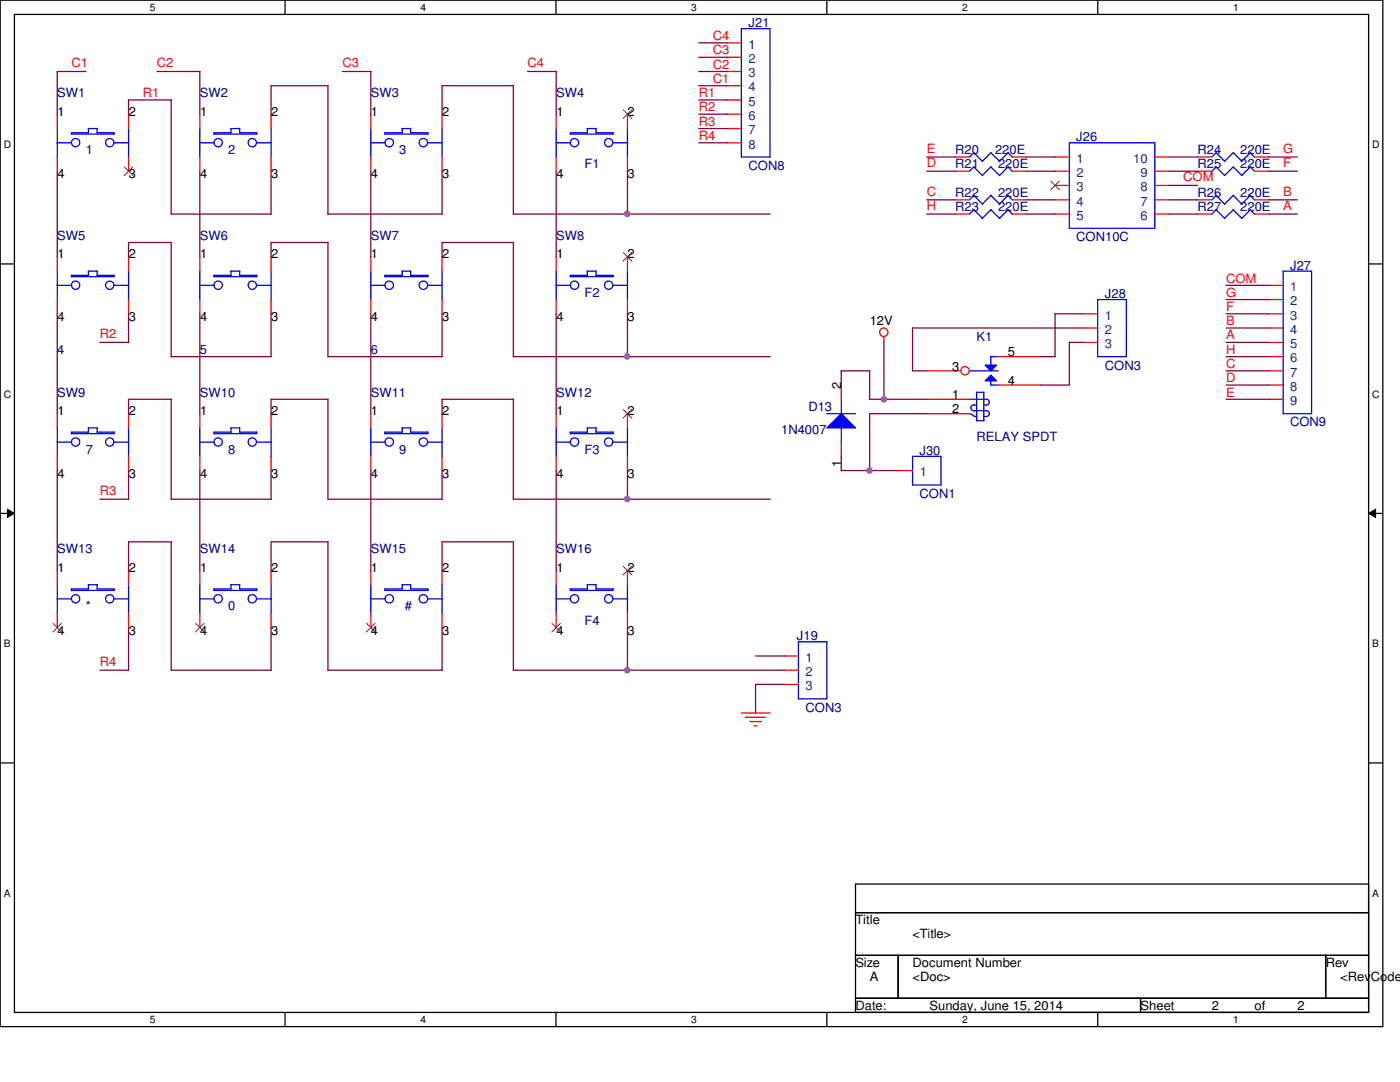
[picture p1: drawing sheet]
<svg xmlns="http://www.w3.org/2000/svg" width="279mm" height="216mm" viewBox="0 0 279 216" stroke-linecap="round" stroke-linejoin="round" font-family="sans-serif">
<path d="M0 0h276v204.9h-276zM2.9 2.9h270.2v199.1h-270.2z" fill="none" stroke="#000" stroke-width=".25"/>
<g fill="#fff">
<path d="M29.9 .3h1.1v2.3h-1.1z"/>
<path d="M29.9 202.3h1.1v2.3h-1.1z"/>
</g>
<path d="M56.9 0v2.9M56.9 202v2.9" fill="none" stroke="#000" stroke-width=".25"/>
<g fill="#fff">
<path d="M83.9 .3h1.1v2.3h-1.1z"/>
<path d="M83.9 202.3h1.1v2.3h-1.1z"/>
</g>
<path d="M111 0v2.9M111 202v2.9" fill="none" stroke="#000" stroke-width=".25"/>
<g fill="#fff">
<path d="M138 .3h1.1v2.3h-1.1z"/>
<path d="M138 202.3h1.1v2.3h-1.1z"/>
</g>
<path d="M165 0v2.9M165 202v2.9" fill="none" stroke="#000" stroke-width=".25"/>
<g fill="#fff">
<path d="M192 .3h1.1v2.3h-1.1z"/>
<path d="M192 202.3h1.1v2.3h-1.1z"/>
</g>
<path d="M219.1 0v2.9M219.1 202v2.9" fill="none" stroke="#000" stroke-width=".25"/>
<g fill="#fff">
<path d="M246.1 .3h1.1v2.3h-1.1z"/>
<path d="M246.1 202.3h1.1v2.3h-1.1z"/>
<path d="M.8 27.8h1.4v2.2h-1.4z"/>
<path d="M273.9 27.8h1.4v2.2h-1.4z"/>
<path d="M.8 77.6h1.4v2.2h-1.4z"/>
<path d="M273.9 77.6h1.4v2.2h-1.4z"/>
</g>
<path d="M0 52.7h2.9M273.1 52.7h2.9" fill="none" stroke="#000" stroke-width=".25"/>
<g fill="#fff">
<path d="M.8 127.3h1.3v2.3h-1.3z"/>
<path d="M273.9 127.3h1.3v2.3h-1.3z"/>
</g>
<path d="M0 102.4h2.9M273.1 102.4h2.9" fill="none" stroke="#000" stroke-width=".25"/>
<path d="M1.5 101.6l1.4 .8-1.4 .9zM273.1 102.4l1.4-.8v1.7z" fill="#000"/>
<path d="M1.5 101.6l1.4 .8-1.4 .9zM273.1 102.4l1.4-.8v1.7z" fill="none" stroke="#000" stroke-width=".2"/>
<g fill="#fff">
<path d="M.8 177.1h1.3v2.3h-1.3z"/>
<path d="M273.9 177.1h1.3v2.3h-1.3z"/>
</g>
<path d="M0 152.2h2.9M273.1 152.2h2.9M170.7 176.4h102.4v25.6h-102.4zM170.7 182.1h102.4M170.7 190.6h102.4M170.7 199.2h102.4M179.2 190.6v8.6M227.6 199.2v2.8M264.6 190.6v8.6" fill="none" stroke="#000" stroke-width=".25"/>
<g fill="none" stroke="#f00" stroke-width=".25">
<path d="M190.6 31.3h2.9M190.6 34.2h2.9M190.6 39.9h2.9M202 31.3h2.9M202 34.2h2.9M202 39.9h2.9M210.6 31.3h2.8M210.6 34.2h2.8M210.6 37h2.8M210.6 39.9h2.8M230.5 31.3h2.8M230.5 34.2h2.8"/>
<path d="M230.5 37h2.8M230.5 39.9h2.8M239 31.3h2.9M239 34.2h2.9M239 39.9h2.9M250.4 31.3h2.8M250.4 34.2h2.8M250.4 39.9h2.8M190.6 42.7h2.9M202 42.7h2.9M210.6 42.7h2.8M230.5 42.7h2.8"/>
<path d="M239 42.7h2.9M250.4 42.7h2.8M253.2 56.9h2.9M253.2 59.8h2.9M176.4 67.2v1.2M216.2 62.6h2.9M216.2 65.4h2.9M216.2 68.3h2.9M253.2 62.6h2.9M253.2 65.4h2.9M253.2 68.3h2.9M253.2 71.2h2.9"/>
<path d="M253.2 74h2.9M253.2 76.8h2.9M253.2 79.7h2.9M111 82.5v2.9M111 91.1v2.8M125.2 82.5v2.9M125.2 91.1v2.8M179.2 93.9h2.9M11.4 113.8v2.9M25.7 113.8v2.9M39.9 113.8v2.9M54.1 113.8v2.9"/>
<path d="M74 113.8v2.9M88.2 113.8v2.9M111 113.8v2.9M125.2 113.8v2.9M11.4 122.3v2.9M25.7 122.3v2.9M39.9 122.3v2.9M54.1 122.3v2.9M74 122.3v2.9M88.2 122.3v2.9M111 122.3v2.9M125.2 122.3v2.9"/>
<path d="M156.5 130.9h2.8M156.5 133.7h2.8M156.5 136.6h2.8M147.9 142.3h5.8M148.8 143.1h4M149.7 144h2.3M150.5 144.8h.6"/>
<circle cx="176.4" cy="66.3" r=".84"/>
</g>
<g fill="none" stroke="#00f" stroke-width=".25">
<path d="M194.4 30.5l1.7 1.7M194.4 33.3l1.7 1.8M194.4 39l1.7 1.8M194.4 30.4l-.9 .9M194.4 33.3l-.9 .9M194.4 38.9l-.9 1M197.7 30.5l1.8 1.7M197.7 33.3l1.8 1.8M197.7 39l1.8 1.8M197.8 30.4l-1.8 1.8M197.8 33.3l-1.8 1.7M197.8 38.9l-1.8 1.8"/>
<path d="M201.2 30.5l.9 .9M201.2 33.3l.9 .9M201.2 39l.9 .9M201.2 30.4l-1.7 1.8M201.2 33.3l-1.7 1.7M201.2 38.9l-1.7 1.8M213.4 28.5h17.1v17.1h-17.1zM242.7 30.5l1.7 1.7M242.7 33.3l1.7 1.8M242.7 39l1.7 1.8M242.7 30.4l-.8 .9M242.7 33.3l-.8 .9"/>
<path d="M242.7 38.9l-.8 1M246.1 30.5l1.8 1.7M246.1 33.3l1.8 1.8M246.1 39l1.8 1.8M246.2 30.4l-1.8 1.8M246.2 33.3l-1.8 1.7M246.2 38.9l-1.8 1.8M249.5 30.5l.9 .9M249.5 33.3l.9 .9M249.5 39l.9 .9M249.6 30.4l-1.8 1.8M249.6 33.3l-1.8 1.7"/>
<path d="M249.6 38.9l-1.8 1.8M194.4 41.9l1.7 1.7M194.4 41.8l-.9 .9M197.7 41.9l1.8 1.7M197.8 41.8l-1.8 1.8M201.2 41.9l.9 .9M201.2 41.8l-1.7 1.8M219.1 59.8h5.7v11.4h-5.7zM242.7 41.9l1.7 1.7M242.7 41.8l-.8 .9M246.1 41.9l1.8 1.7M246.2 41.8l-1.8 1.8"/>
<path d="M249.5 41.9l.9 .9M249.6 41.8l-1.8 1.8M256.1 54.1h5.6v28.4h-5.6zM111 88.2h2.8M111 85.4v5.7M113.8 86.2h3.4M113.8 86.5h8.6M113.8 86.2v.4M118.9 86.2h3.4v.3M119 86.2v-.9l-1.8 .1v.9M122.3 88.2h3M125.2 85.4v5.7"/>
<path d="M182.1 91.1h5.7v5.7h-5.7zM11.4 119.5h2.9M11.4 116.7v5.7M14.2 117.5h3.5M14.3 117.8h8.5M14.3 117.5v.4M17.6 116.7l1.8-.1v.9M17.7 116.7v.9M19.3 117.5h3.5v.3M22.8 119.5h2.9M25.7 116.7v5.7M39.8 119.5h2.9"/>
<path d="M39.9 116.7v5.7M42.7 117.5h3.4M42.7 117.8h8.6M42.7 117.5v.4M46.1 116.7h1.7v.8M46.1 116.7v.9M47.8 117.5h3.4v.3M51.2 119.5h2.9M54.1 116.7v5.7M74 119.5h2.8M74 116.7v5.7M76.8 117.5h3.5"/>
<path d="M76.8 117.8h8.6M76.8 117.5v.4M80.2 116.7h1.8v.8M80.3 116.7v.9M81.9 117.5h3.5v.3M85.4 119.5h2.9M88.2 116.7v5.7M111 119.5h2.8M111 116.7v5.7M113.8 117.5h3.4M113.8 117.5v.4M113.8 117.8h8.6"/>
<path d="M118.9 117.5h3.4v.3M119 117.5v-.9l-1.8 .1v.9M122.3 119.5h3M125.2 116.7v5.7M159.3 128.1h5.7v11.3h-5.7z"/>
<circle cx="114.7" cy="88.2" r=".83"/>
<circle cx="121.5" cy="88.2" r=".83"/>
<circle cx="15.1" cy="119.5" r=".83"/>
<circle cx="21.9" cy="119.5" r=".83"/>
<circle cx="43.5" cy="119.5" r=".83"/>
<circle cx="50.4" cy="119.5" r=".83"/>
<circle cx="77.7" cy="119.5" r=".84"/>
<circle cx="84.5" cy="119.5" r=".84"/>
<circle cx="114.7" cy="119.5" r=".83"/>
<circle cx="121.5" cy="119.5" r=".83"/>
</g>
<g fill="none" stroke="#804000" stroke-width=".2">
<path d="M209.7 36.2l1.8 1.7M211.4 36.2l-1.7 1.7M124.4 81.7l1.7 1.7M126.1 81.7l-1.8 1.7M124.4 113l1.7 1.7M126.1 113l-1.8 1.7M10.6 124.4l1.7 1.7M12.3 124.4l-1.8 1.7M39 124.4l1.8 1.7M40.7 124.4l-1.7 1.7M73.2 124.4l1.7 1.7M74.8 124.4l-1.7 1.7"/>
<path d="M110.2 124.4l1.7 1.7M111.8 124.4l-1.7 1.7"/>
</g>
<path d="M197.7 74.8l1.2 1.2h-2.3z" fill="#00f"/>
<path d="M197.7 74.8l1.2 1.2h-2.3z" fill="none" stroke="#00f" stroke-width=".25"/>
<path d="M196.6 72.9h2.3l-1.2 1.1z" fill="#00f"/>
<g fill="none" stroke="#00f" stroke-width=".25">
<path d="M193.5 74h5.7M193.5 79.7h3.4M196.3 78.3h-1.4v5.7l1.5-.1M196.3 78.2v5.7M196.6 72.9h2.3l-1.2 1.1zM196.9 79.7a.57 .57 0 0 1 .5 .5 .57 .57 0 0 1-.5 .6h-.6M197.7 71.1v1.8M197.7 76v.9M197.7 71.2h1.5M197.7 76.8h1.5M193.5 82.5l.5 .3M194.1 82.8l.3 .2 .5 .1"/>
<path d="M194.9 80.8h-.5a.57 .57 0 0 0-.6 .6 .57 .57 0 0 0 .6 .6h2.5M196.9 82a.57 .57 0 0 1 .5 .5 .57 .57 0 0 1-.5 .6h-.6"/>
</g>
<g fill="none" stroke="#f00" stroke-width=".25">
<path d="M185 74h6.8M185 79.7h8.5M199.2 71.2h8.5M199.2 76.8h8.5M185 82.5h8.5"/>
<circle cx="192.6" cy="74" r=".83"/>
</g>
<path d="M165 85.4l2.9-2.9 2.8 2.9z" fill="#00f"/>
<g fill="none" stroke="#00f" stroke-width=".25">
<path d="M148 5.7h5.7v25.6h-5.7zM11.4 28.5h2.9M11.4 25.7v5.7M14.2 26.5h3.5M14.3 26.8h8.5M14.3 26.5v.3M17.6 25.7h1.8M17.7 25.7v.8M19.3 26.5h3.5M19.4 25.6v.9M22.8 26.5v.3M22.8 28.5h2.9"/>
<path d="M25.7 25.7v5.7M39.8 28.5h2.9M39.9 25.7v5.7M42.7 26.5h3.4M42.7 26.8h8.6M42.7 26.5v.3M46.1 25.7h1.7M46.1 25.7v.8M47.8 26.5h3.4M47.8 25.6v.9M51.2 28.5h2.9M51.2 26.5v.3"/>
<path d="M54.1 25.7v5.7M74 28.5h2.8M74 25.7v5.7M76.8 26.5h3.5M76.8 26.8h8.6M76.8 26.5v.3M80.2 25.7h1.8M80.3 25.7v.8M81.9 26.5h3.5M82 25.6v.9M85.4 28.5h2.9M85.4 26.5v.3"/>
<path d="M88.2 25.7v5.7M111 28.5h2.8M111 25.7v5.7M113.8 26.5h3.4M113.8 26.8h8.6M113.8 26.5v.3M118.9 26.5h3.4M119 25.7h-1.8v.8M119 25.6v.9M122.3 28.5h3M122.3 26.5v.3M125.2 25.7v5.7"/>
<path d="M11.4 56.9h2.9M11.4 54.1v5.7M14.2 54.9h3.5M14.3 54.9v.3M14.3 55.2h8.5M17.6 54.1h1.8v.8M17.7 54.1v.9M19.3 54.9h3.5M22.8 54.9v.3M22.8 56.9h2.9M25.7 54.1v5.7M39.8 56.9h2.9"/>
<path d="M39.9 54.1v5.7M42.7 54.9h3.4M42.7 54.9v.3M42.7 55.2h8.6M46.1 54.1h1.7v.8M46.1 54.1v.9M47.8 54.9h3.4M51.2 54.9v.3M51.2 56.9h2.9M54.1 54.1v5.7M74 56.9h2.8M74 54.1v5.7"/>
<path d="M76.8 54.9h3.5M76.8 54.9v.3M76.8 55.2h8.6M80.2 54.1h1.8v.8M80.3 54.1v.9M81.9 54.9h3.5M85.4 54.9v.3M85.4 56.9h2.9M88.2 54.1v5.7M111 56.9h2.8M111 54.1v5.7M113.8 54.9h3.4"/>
<path d="M113.8 54.9v.3M113.8 55.2h8.6M118.9 54.9h3.4M119 54.9v-.8h-1.8v.9M122.3 54.9v.3M122.3 56.9h3M125.2 54.1v5.7M167.9 79.6v2.9M11.4 88.2h2.9M11.4 85.4v5.7M14.2 86.2h3.5M14.3 86.2v.4"/>
<path d="M14.3 86.5h8.5M17.6 85.4l1.8-.1v.9M17.7 85.4v.9M19.3 86.2h3.5v.3M22.8 88.2h2.9M25.7 85.4v5.7M39.8 88.2h2.9M39.9 85.4v5.7M42.7 86.2h3.4M42.7 86.2v.4M42.7 86.5h8.6M46.1 85.4l1.7-.1v.9"/>
<path d="M46.1 85.4v.9M47.8 86.2h3.4v.3M51.2 88.2h2.9M54.1 85.4v5.7M74 88.2h2.8M74 85.4v5.7M76.8 86.2h3.5M76.8 86.2v.4M76.8 86.5h8.6M80.2 85.4l1.8-.1v.9M80.3 85.4v.9M81.9 86.2h3.5v.3"/>
<path d="M85.4 88.2h2.9M88.2 85.4v5.7M165 82.5h5.7M165 85.4l2.9-2.9 2.8 2.9zM167.9 85.3v2.9"/>
<circle cx="15.1" cy="28.5" r=".83"/>
<circle cx="21.9" cy="28.5" r=".83"/>
<circle cx="43.5" cy="28.5" r=".83"/>
<circle cx="50.4" cy="28.5" r=".83"/>
<circle cx="77.7" cy="28.5" r=".84"/>
<circle cx="84.5" cy="28.5" r=".84"/>
<circle cx="114.7" cy="28.5" r=".83"/>
<circle cx="121.5" cy="28.5" r=".83"/>
<circle cx="15.1" cy="56.9" r=".83"/>
<circle cx="21.9" cy="56.9" r=".83"/>
<circle cx="43.5" cy="56.9" r=".83"/>
<circle cx="50.4" cy="56.9" r=".83"/>
<circle cx="77.7" cy="56.9" r=".84"/>
<circle cx="84.5" cy="56.9" r=".84"/>
<circle cx="114.7" cy="56.9" r=".83"/>
<circle cx="121.5" cy="56.9" r=".83"/>
<circle cx="15.1" cy="88.2" r=".83"/>
<circle cx="21.9" cy="88.2" r=".83"/>
<circle cx="43.5" cy="88.2" r=".83"/>
<circle cx="50.4" cy="88.2" r=".83"/>
<circle cx="77.7" cy="88.2" r=".84"/>
<circle cx="84.5" cy="88.2" r=".84"/>
</g>
<g fill="none" stroke="#f00" stroke-width=".25">
<path d="M145.1 8.6h2.9M145.1 11.4h2.9M145.1 14.3h2.9M145.1 17.1h2.9M145.1 19.9h2.9M11.4 22.8v2.9M11.4 31.3v2.9M25.7 22.8v2.9M25.7 31.3v2.9M39.9 22.8v2.9M39.9 31.3v2.9M54.1 22.8v2.9"/>
<path d="M54.1 31.3v2.9M74 22.8v2.9M74 31.3v2.9M88.2 22.8v2.9M88.2 31.3v2.9M111 22.8v2.9M111 31.3v2.9M125.2 22.8v2.9M125.2 31.3v2.9M145.1 22.8h2.9M145.1 25.7h2.9M145.1 28.5h2.9"/>
<path d="M11.4 51.2v2.9M11.4 59.8v2.8M25.7 51.2v2.9M25.7 59.8v2.8M39.9 51.2v2.9M39.9 59.8v2.8M54.1 51.2v2.9M54.1 59.8v2.8M74 51.2v2.9M74 59.8v2.8M88.2 51.2v2.9M88.2 59.8v2.8"/>
<path d="M111 51.2v2.9M111 59.8v2.8M125.2 51.2v2.9M125.2 59.8v2.8M167.9 76.8v2.9M11.4 82.5v2.9M11.4 91.1v2.8M25.7 82.5v2.9M25.7 91.1v2.8M39.9 82.5v2.9M39.9 91.1v2.8M54.1 82.5v2.9"/>
<path d="M54.1 91.1v2.8M74 82.5v2.9M74 91.1v2.8M88.2 82.5v2.9M88.2 91.1v2.8M167.9 88.2v2.9"/>
</g>
<path d="M24.8 33.3l1.7 1.8M26.5 33.3l-1.7 1.8M124.4 21.9l1.7 1.8M126.1 21.9l-1.8 1.8M124.4 50.4l1.7 1.7M126.1 50.4l-1.8 1.7" fill="none" stroke="#804000" stroke-width=".2"/>
<g fill="none" stroke="#800040" stroke-width=".25">
<path d="M17.1 14.3h-5.7v8.5M31.3 14.3h8.6M34.2 19.9v22.9M34.2 19.9h-8.5v2.9M39.9 14.3v8.5M65.4 17.1v25.7M65.5 17.1h-11.4v5.7M68.3 14.3h5.7M74 14.3v8.5M102.4 17.1v25.7M102.5 17.1h-14.3v5.7M105.3 14.3h5.7"/>
<path d="M111 14.3v8.5M139.4 14.3h5.8M139.4 8.6h5.8M139.4 11.4h5.8M139.4 17.1h5.8M139.4 19.9h5.8M11.4 34.2v17.1M39.9 34.2v17.1M54.1 34.2v8.6M74 34.2v17.1M88.2 34.2v8.6M111 34.2v17.1"/>
<path d="M125.2 34.2v8.6M139.4 22.8h5.8M139.4 25.7h5.8M139.4 28.5h5.8M185 31.3h5.7M185 34.2h5.7M185 39.9h5.7M204.9 31.3h5.7M204.9 34.2h5.7M204.9 39.9h5.7M233.3 37h5.7M233.3 31.3h5.8"/>
<path d="M233.3 34.2h5.8M233.3 39.9h5.8M253.2 31.3h5.7M253.2 34.2h5.7M253.2 39.9h5.7M34.2 42.7h19.9M34.2 48.4v22.8M34.2 48.4h-8.5v2.9M65.4 42.7h22.9M65.4 48.4v22.8M65.5 48.4h-11.4v2.9M102.4 42.7h51.3"/>
<path d="M102.4 48.4v22.8M102.5 48.4h-14.3v2.9M185 42.7h5.7M204.9 42.7h5.7M233.3 42.7h5.8M244.7 56.9h8.6M244.7 59.8h8.6M253.2 42.7h5.7M11.4 62.6v20M19.9 68.3h5.8M25.7 62.6v5.8M34.2 71.2h19.9"/>
<path d="M34.2 79.7v20M34.2 79.7h-8.5v2.9M39.9 62.6v20M54.1 62.6v8.6M65.4 71.2h22.9M65.4 79.7v20M65.5 79.7h-11.4v2.9M74 62.6v20M88.2 62.6v8.6M102.4 71.2h51.3M102.4 79.7v20M102.5 79.7h-14.3v2.9"/>
<path d="M111 62.6v20M125.2 62.6v8.6M167.9 74h5.7M167.9 74v2.9M173.5 79.7h11.5M173.6 74v5.7M176.4 68.3v11.4M182.1 74h2.9M182.1 65.4h34.2M182.1 65.4v8.6M207.6 71.2h3M207.7 76.8h5.7"/>
<path d="M216.2 62.6h-5.7l.1 8.6M216.3 68.3h-2.9v8.5M244.7 71.2h8.6M244.7 79.7h8.6M244.7 68.3h8.6M244.7 62.6h8.6M244.7 65.4h8.6M244.7 74h8.6M244.7 76.8h8.6M11.4 93.9v20M19.9 99.6h5.8M25.7 93.9v5.8"/>
<path d="M34.2 99.6h19.9M39.9 93.9v20M54.1 93.9v5.8M65.4 99.6h22.9M74 93.9v20M88.2 93.9v5.8M102.4 99.6h51.3M111 93.9v20M125.2 93.9v5.8M167.9 91.1v2.8M167.9 93.9h11.3M173.6 82.5v11.4"/>
<path d="M173.6 82.5h11.4M34.2 108.1v25.7M34.2 108.1h-8.5v5.8M65.4 108.1v25.7M65.5 108.1h-11.4v5.8M102.4 108.1v25.7M102.5 108.1h-14.3v5.8M19.9 133.7h5.8M25.7 125.2v8.6M34.2 133.7h19.9M54.1 125.2v8.6M65.4 133.7h22.9"/>
<path d="M88.2 125.2v8.6M102.4 133.7h54.1M125.2 125.2v8.6M150.8 130.9h5.7M156.5 136.6h-5.7v5.7"/>
</g>
<circle cx="125.2" cy="42.7" r=".56" fill="#f0f"/>
<circle cx="125.2" cy="42.7" r=".56" fill="none" stroke="#f0f" stroke-width=".25"/>
<circle cx="125.2" cy="71.1" r=".56" fill="#f0f"/>
<circle cx="125.2" cy="71.1" r=".56" fill="none" stroke="#f0f" stroke-width=".25"/>
<circle cx="125.2" cy="99.6" r=".56" fill="#f0f"/>
<circle cx="125.2" cy="99.6" r=".56" fill="none" stroke="#f0f" stroke-width=".25"/>
<circle cx="125.2" cy="133.7" r=".56" fill="#f0f"/>
<circle cx="125.2" cy="133.7" r=".56" fill="none" stroke="#f0f" stroke-width=".25"/>
<circle cx="176.4" cy="79.7" r=".56" fill="#f0f"/>
<circle cx="176.4" cy="79.7" r=".56" fill="none" stroke="#f0f" stroke-width=".25"/>
<circle cx="173.5" cy="93.9" r=".55" fill="#f0f"/>
<circle cx="173.5" cy="93.9" r=".55" fill="none" stroke="#f0f" stroke-width=".25"/>
<g font-size="2.5" fill="#000080">
<text x="149.4" y="5.5">J21</text>
<text x="11.4" y="19.4">SW1</text>
<text x="39.9" y="19.4">SW2</text>
<text x="74" y="19.4">SW3</text>
<text x="111" y="19.4">SW4</text>
<text x="214.8" y="28.2">J26</text>
<text x="17.1" y="30.8">1</text>
<text x="45.6" y="30.8">2</text>
<text x="79.7" y="30.8">3</text>
<text x="116.7" y="33.6">F1</text>
<text x="149.4" y="33.9">CON8</text>
<text x="190.6" y="30.8">R20</text>
<text x="190.6" y="33.6">R21</text>
<text x="198.6" y="30.8">220E</text>
<text x="199.2" y="33.6">220E</text>
<text x="239" y="30.8">R24</text>
<text x="239" y="33.6">R25</text>
<text x="247.5" y="30.8">220E</text>
<text x="247.5" y="33.6">220E</text>
<text x="190.6" y="39.3">R22</text>
<text x="199.2" y="39.3">220E</text>
<text x="239" y="39.3">R26</text>
<text x="247.5" y="39.3">220E</text>
<text x="11.4" y="47.8">SW5</text>
<text x="39.9" y="47.8">SW6</text>
<text x="74" y="47.8">SW7</text>
<text x="111" y="47.8">SW8</text>
<text x="190.6" y="42.2">R23</text>
<text x="199.2" y="42.2">220E</text>
<text x="239" y="42.2">R27</text>
<text x="247.5" y="42.2">220E</text>
<text x="214.8" y="48.1">CON10C</text>
<text x="257.5" y="53.8">J27</text>
<text x="116.7" y="59.2">F2</text>
<text x="220.5" y="59.5">J28</text>
<text x="11.4" y="70.6">4</text>
<text x="39.9" y="70.6">5</text>
<text x="74" y="70.6">6</text>
<text x="194.9" y="68">K1</text>
<text x="220.5" y="73.7">CON3</text>
<text x="11.4" y="79.1">SW9</text>
<text x="39.9" y="79.1">SW10</text>
<text x="74" y="79.1">SW11</text>
<text x="111" y="79.1">SW12</text>
<text x="161.3" y="82">D13</text>
<text x="155.9" y="86.5">1N4007</text>
<text x="194.9" y="88">RELAY SPDT</text>
<text x="257.5" y="85.1">CON9</text>
<text x="17.1" y="90.5">7</text>
<text x="45.6" y="90.5">8</text>
<text x="79.7" y="90.5">9</text>
<text x="116.7" y="90.5">F3</text>
<text x="183.5" y="90.8">J30</text>
<text x="183.5" y="99.3">CON1</text>
<text x="11.4" y="110.4">SW13</text>
<text x="39.9" y="110.4">SW14</text>
<text x="74" y="110.4">SW15</text>
<text x="111" y="110.4">SW16</text>
<text x="17.1" y="121.8">*</text>
<text x="45.6" y="121.8">0</text>
<text x="80.8" y="121.8">#</text>
<text x="116.7" y="124.6">F4</text>
<text x="159" y="127.8">J19</text>
<text x="160.8" y="142">CON3</text>
</g>
<g font-size="2.5" fill="#f00">
<text x="142.3" y="8">C4</text>
<text x="142.3" y="10.8">C3</text>
<text x="14.3" y="13.4">C1</text>
<text x="31.3" y="13.4">C2</text>
<text x="68.3" y="13.4">C3</text>
<text x="105.3" y="13.4">C4</text>
<text x="142.3" y="13.7">C2</text>
<text x="142.3" y="16.6">C1</text>
<text x="28.5" y="19.4">R1</text>
<text x="139.4" y="22.2">R2</text>
<text x="139.4" y="19.4">R1</text>
<text x="139.4" y="25.1">R3</text>
<text x="139.4" y="27.9">R4</text>
<text x="185" y="30.5">E</text>
<text x="185" y="33.3">D</text>
<text x="256.1" y="33.3">F</text>
<text x="256.1" y="30.5">G</text>
<text x="185" y="39">C</text>
<text x="185" y="41.9">H</text>
<text x="236.1" y="36.2">COM</text>
<text x="256.1" y="41.9">A</text>
<text x="256.1" y="39">B</text>
<text x="244.7" y="56.4">COM</text>
<text x="244.7" y="59.2">G</text>
<text x="244.7" y="62.1">F</text>
<text x="244.7" y="64.9">B</text>
<text x="19.9" y="67.5">R2</text>
<text x="244.7" y="67.7">A</text>
<text x="244.7" y="70.6">H</text>
<text x="244.7" y="73.4">C</text>
<text x="244.7" y="76.3">D</text>
<text x="244.7" y="79.1">E</text>
<text x="19.9" y="98.8">R3</text>
<text x="19.9" y="132.9">R4</text>
</g>
<g font-size="2.5" fill="#004080">
<text x="149.4" y="9.7">1</text>
<text x="149.4" y="12.6">2</text>
<text x="149.4" y="15.4">3</text>
<text x="149.4" y="18.2">4</text>
<text x="149.4" y="21.1">5</text>
<text x="149.4" y="23.9">6</text>
<text x="149.4" y="26.8">7</text>
<text x="149.4" y="29.6">8</text>
<text x="214.8" y="32.5">1</text>
<text x="214.8" y="35.3">2</text>
<text x="226.1" y="32.5">10</text>
<text x="227.6" y="35.3">9</text>
<text x="214.8" y="38.1">3</text>
<text x="214.8" y="41">4</text>
<text x="227.6" y="38.1">8</text>
<text x="227.6" y="41">7</text>
<text x="214.8" y="43.9">5</text>
<text x="227.6" y="43.9">6</text>
<text x="257.5" y="58.1">1</text>
<text x="220.5" y="63.8">1</text>
<text x="257.5" y="60.9">2</text>
<text x="257.5" y="63.8">3</text>
<text x="220.5" y="66.6">2</text>
<text x="220.5" y="69.5">3</text>
<text x="257.5" y="66.6">4</text>
<text x="257.5" y="69.5">5</text>
<text x="257.5" y="72.3">6</text>
<text x="257.5" y="75.1">7</text>
<text x="257.5" y="78">8</text>
<text x="257.5" y="80.8">9</text>
<text x="183.6" y="95">1</text>
<text x="160.8" y="132">1</text>
<text x="160.8" y="134.9">2</text>
<text x="160.8" y="137.7">3</text>
</g>
<g font-size="2.5">
<text x="11.5" y="23.1">1</text>
<text x="25.7" y="23.1">2</text>
<text x="39.9" y="23.1">1</text>
<text x="54.1" y="23.1">2</text>
<text x="74" y="23.1">1</text>
<text x="88.3" y="23.1">2</text>
<text x="111" y="23.1">1</text>
<text x="125.3" y="23.1">2</text>
<text x="11.5" y="35.6">4</text>
<text x="25.7" y="35.6">3</text>
<text x="39.9" y="35.6">4</text>
<text x="54.1" y="35.6">3</text>
<text x="74" y="35.6">4</text>
<text x="88.3" y="35.6">3</text>
<text x="111" y="35.6">4</text>
<text x="125.3" y="35.6">3</text>
<text x="11.5" y="51.6">1</text>
<text x="25.7" y="51.6">2</text>
<text x="39.9" y="51.6">1</text>
<text x="54.1" y="51.6">2</text>
<text x="74" y="51.6">1</text>
<text x="88.3" y="51.6">2</text>
<text x="111" y="51.6">1</text>
<text x="125.3" y="51.6">2</text>
<text x="11.5" y="64.1">4</text>
<text x="25.7" y="64.1">3</text>
<text x="39.9" y="64.1">4</text>
<text x="54.1" y="64.1">3</text>
<text x="74" y="64.1">4</text>
<text x="88.3" y="64.1">3</text>
<text x="111" y="64.1">4</text>
<text x="125.3" y="64.1">3</text>
<text x="173.6" y="64.9">12V</text>
<text x="201.2" y="71.1">5</text>
<text x="167.9" y="77.7" transform="rotate(-90 167.9 77.7)">2</text>
<text x="190" y="74">3</text>
<text x="201.2" y="76.8">4</text>
<text x="11.5" y="82.8">1</text>
<text x="25.7" y="82.8">2</text>
<text x="39.9" y="82.8">1</text>
<text x="54.1" y="82.8">2</text>
<text x="74" y="82.8">1</text>
<text x="88.3" y="82.8">2</text>
<text x="111" y="82.8">1</text>
<text x="125.3" y="82.8">2</text>
<text x="190" y="79.6">1</text>
<text x="190" y="82.5">2</text>
<text x="11.5" y="95.3">4</text>
<text x="25.7" y="95.3">3</text>
<text x="39.9" y="95.3">4</text>
<text x="54.1" y="95.3">3</text>
<text x="74" y="95.3">4</text>
<text x="88.3" y="95.3">3</text>
<text x="111" y="95.3">4</text>
<text x="125.3" y="95.3">3</text>
<text x="167.9" y="93.2" transform="rotate(-90 167.9 93.2)">1</text>
<text x="11.5" y="114.1">1</text>
<text x="25.7" y="114.1">2</text>
<text x="39.9" y="114.1">1</text>
<text x="54.1" y="114.1">2</text>
<text x="74" y="114.1">1</text>
<text x="88.3" y="114.1">2</text>
<text x="111" y="114.1">1</text>
<text x="125.3" y="114.1">2</text>
<text x="11.5" y="126.6">4</text>
<text x="25.7" y="126.6">3</text>
<text x="39.9" y="126.6">4</text>
<text x="54.1" y="126.6">3</text>
<text x="74" y="126.6">4</text>
<text x="88.3" y="126.6">3</text>
<text x="111" y="126.6">4</text>
<text x="125.3" y="126.6">3</text>
<text x="170.7" y="184.4">Title</text>
<text x="182.1" y="187.2">&lt;Title&gt;</text>
<text x="170.7" y="192.9">Size</text>
<text x="173.6" y="195.7">A</text>
<text x="182.1" y="195.7">&lt;Doc&gt;</text>
<text x="182.1" y="192.9">Document Number</text>
<text x="264.6" y="192.9">Rev</text>
<text x="267.5" y="195.7">&lt;RevCode&gt;</text>
<text x="170.7" y="201.5">Date:</text>
<text x="185.5" y="201.5">Sunday, June 15, 2014</text>
<text x="227.6" y="201.5">Sheet</text>
<text x="241.9" y="201.5">2</text>
<text x="250.4" y="201.5">of</text>
<text x="258.9" y="201.5">2</text>
</g>
<g font-size="2">
<text x="29.9" y="2.2">5</text>
<text x="83.9" y="2.2">4</text>
<text x="138" y="2.2">3</text>
<text x="192" y="2.2">2</text>
<text x="246.1" y="2.2">1</text>
<text x=".8" y="29.6">D</text>
<text x="273.9" y="29.6">D</text>
<text x=".8" y="79.4">C</text>
<text x="273.9" y="79.4">C</text>
<text x=".8" y="129.2">B</text>
<text x="273.9" y="129.2">B</text>
<text x=".8" y="178.9">A</text>
<text x="273.9" y="178.9">A</text>
<text x="29.9" y="204.1">5</text>
<text x="83.9" y="204.1">4</text>
<text x="138" y="204.1">3</text>
<text x="192" y="204.1">2</text>
<text x="246.1" y="204.1">1</text>
</g>
</svg>
